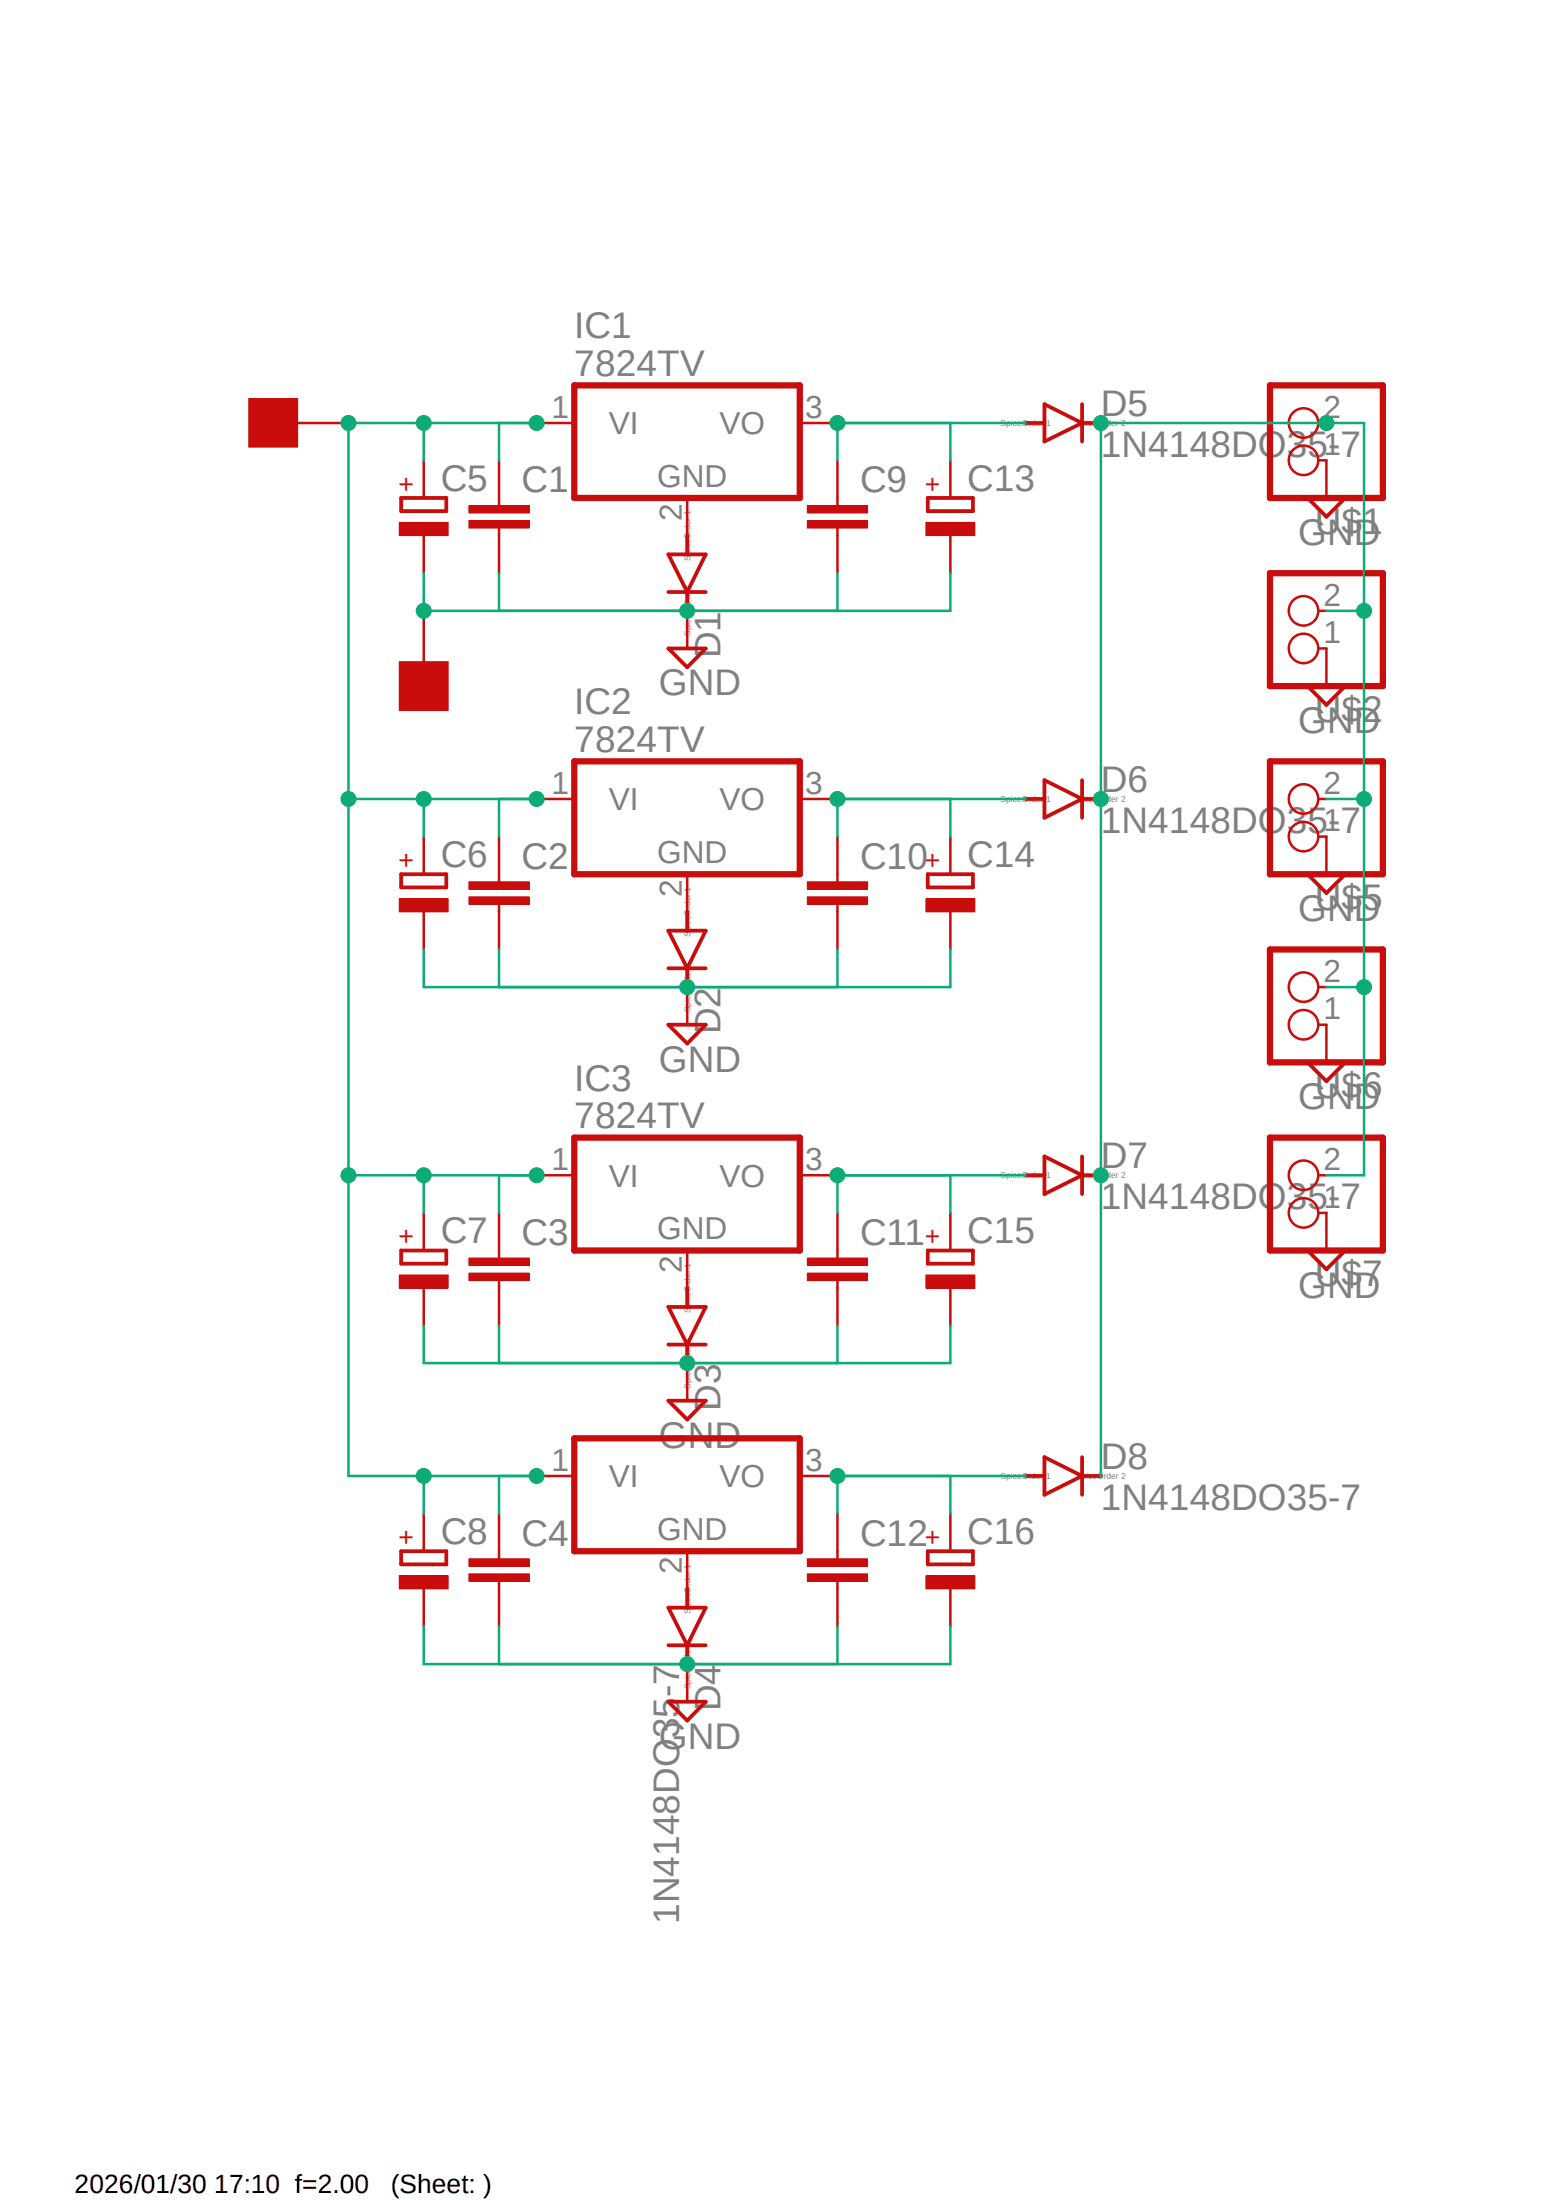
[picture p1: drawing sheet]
<svg xmlns="http://www.w3.org/2000/svg" width="210mm" height="297mm" viewBox="0 0 210 297" stroke-linecap="round" stroke-linejoin="round" font-family="sans-serif">
<path d="M32.2 40.5l155.7 221.1M187.9 40.5l-155.7 221.1" fill="none" stroke="#fff" stroke-width=".13"/>
<path d="M77.5 52h30.4v15.2h-30.4zM77.5 102.8h30.4v15.2h-30.4zM77.5 153.6h30.4v15.2h-30.4zM77.5 194.2h30.4v15.2h-30.4z" fill="none" stroke="#c90d0c" stroke-width=".85"/>
<g fill="none" stroke="#c90d0c" stroke-width=".34">
<path d="M72.4 57.1h5.1M107.9 57.1h5.1M67.4 67.2v1M67.4 71.3v1M92.8 67.2v5.1M92.8 82.5v5M72.4 107.9h5.1M92.8 118v5.1M107.9 107.9h5.1M92.8 133.3v5M72.4 158.7h5.1M107.9 158.7h5.1"/>
<path d="M92.8 168.8v5.1M72.4 199.3h5.1M92.8 184v5.1M107.9 199.3h5.1M92.8 209.4v5.1M92.8 224.7v5"/>
</g>
<g fill="none" stroke="#c90d0c" stroke-width=".51">
<path d="M90.2 74.8h5l-2.4 5.1zM90.2 79.9h5M92.8 72.3v2.5M92.8 79.9v2.6M90.2 87.5h5l-2.4 2.6zM90.2 125.6h5l-2.4 5.1zM90.2 130.7h5M90.2 138.3h5l-2.4 2.6zM92.8 123.1v2.5M92.8 130.7v2.6M90.2 176.4h5l-2.4 5.1zM92.8 173.9v2.5"/>
<path d="M90.2 181.5h5M90.2 189.1h5l-2.4 2.5zM92.8 181.5v2.5M90.2 217h5l-2.4 5.1zM92.8 214.5v2.5M90.2 222.1h5M90.2 229.7h5l-2.4 2.6zM92.8 222.1v2.6"/>
</g>
<path d="M63.3 70.3h8.1v1h-8.1z" fill-rule="evenodd" fill="#c90d0c"/>
<path d="M63.3 70.3h8.1v1h-8.1z" fill="none" stroke="#c90d0c" stroke-width=".13"/>
<path d="M63.3 68.2h8.1v1.1h-8.1z" fill-rule="evenodd" fill="#c90d0c"/>
<path d="M63.3 68.2h8.1v1.1h-8.1z" fill="none" stroke="#c90d0c" stroke-width=".13"/>
<path d="M67.4 62.1v5.1M67.4 72.3v5.1M67.4 118v1M67.4 122.1v1" fill="none" stroke="#c90d0c" stroke-width=".34"/>
<path d="M63.3 121.1h8.1v1h-8.1z" fill-rule="evenodd" fill="#c90d0c"/>
<path d="M63.3 121.1h8.1v1h-8.1z" fill="none" stroke="#c90d0c" stroke-width=".13"/>
<path d="M63.3 119h8.1v1.1h-8.1z" fill-rule="evenodd" fill="#c90d0c"/>
<path d="M63.3 119h8.1v1.1h-8.1z" fill="none" stroke="#c90d0c" stroke-width=".13"/>
<path d="M67.4 112.9v5.1M67.4 123.1v5.1M67.4 168.8v1M67.4 172.9v1" fill="none" stroke="#c90d0c" stroke-width=".34"/>
<path d="M63.3 171.9h8.1v1h-8.1z" fill-rule="evenodd" fill="#c90d0c"/>
<path d="M63.3 171.9h8.1v1h-8.1z" fill="none" stroke="#c90d0c" stroke-width=".13"/>
<path d="M63.3 169.8h8.1v1.1h-8.1z" fill-rule="evenodd" fill="#c90d0c"/>
<path d="M63.3 169.8h8.1v1.1h-8.1z" fill="none" stroke="#c90d0c" stroke-width=".13"/>
<path d="M67.4 163.7v5.1M67.4 173.9v5.1M67.4 209.4v1M67.4 213.5v1" fill="none" stroke="#c90d0c" stroke-width=".34"/>
<path d="M63.3 212.5h8.1v1h-8.1z" fill-rule="evenodd" fill="#c90d0c"/>
<path d="M63.3 212.5h8.1v1h-8.1z" fill="none" stroke="#c90d0c" stroke-width=".13"/>
<path d="M63.3 210.4h8.1v1.1h-8.1z" fill-rule="evenodd" fill="#c90d0c"/>
<path d="M63.3 210.4h8.1v1.1h-8.1z" fill="none" stroke="#c90d0c" stroke-width=".13"/>
<path d="M67.4 204.3v5.1M67.4 214.5v5.1" fill="none" stroke="#c90d0c" stroke-width=".34"/>
<path d="M54.1 67.2h6.1v1.8h-6.1z" fill="none" stroke="#c90d0c" stroke-width=".51"/>
<path d="M53.9 70.5h6.6v1.8h-6.6z" fill-rule="evenodd" fill="#c90d0c"/>
<path d="M53.9 70.5h6.6v1.8h-6.6z" fill="none" stroke="#c90d0c" stroke-width=".13"/>
<path d="M57.2 62.1v5.1M57.2 72.3v5.1" fill="none" stroke="#c90d0c" stroke-width=".34"/>
<path d="M54.1 118h6.1v1.8h-6.1z" fill="none" stroke="#c90d0c" stroke-width=".51"/>
<path d="M53.9 121.3h6.6v1.8h-6.6z" fill-rule="evenodd" fill="#c90d0c"/>
<path d="M53.9 121.3h6.6v1.8h-6.6z" fill="none" stroke="#c90d0c" stroke-width=".13"/>
<path d="M57.2 112.9v5.1M57.2 123.1v5.1" fill="none" stroke="#c90d0c" stroke-width=".34"/>
<path d="M54.1 168.8h6.1v1.8h-6.1z" fill="none" stroke="#c90d0c" stroke-width=".51"/>
<path d="M53.9 172.1h6.6v1.8h-6.6z" fill-rule="evenodd" fill="#c90d0c"/>
<path d="M53.9 172.1h6.6v1.8h-6.6z" fill="none" stroke="#c90d0c" stroke-width=".13"/>
<path d="M57.2 163.7v5.1M57.2 173.9v5.1" fill="none" stroke="#c90d0c" stroke-width=".34"/>
<path d="M54.1 209.4h6.1v1.8h-6.1z" fill="none" stroke="#c90d0c" stroke-width=".51"/>
<path d="M53.9 212.7h6.6v1.8h-6.6z" fill-rule="evenodd" fill="#c90d0c"/>
<path d="M53.9 212.7h6.6v1.8h-6.6z" fill="none" stroke="#c90d0c" stroke-width=".13"/>
<path d="M113 67.2v1M113 71.3v1M57.2 204.3v5.1M57.2 214.5v5.1" fill="none" stroke="#c90d0c" stroke-width=".34"/>
<path d="M109 70.3h8.1v1h-8.1z" fill-rule="evenodd" fill="#c90d0c"/>
<path d="M109 70.3h8.1v1h-8.1z" fill="none" stroke="#c90d0c" stroke-width=".13"/>
<path d="M109 68.2h8.1v1.1h-8.1z" fill-rule="evenodd" fill="#c90d0c"/>
<path d="M109 68.2h8.1v1.1h-8.1z" fill="none" stroke="#c90d0c" stroke-width=".13"/>
<path d="M113 62.1v5.1M113 72.3v5.1M113 118v1M113 122.1v1" fill="none" stroke="#c90d0c" stroke-width=".34"/>
<path d="M109 121.1h8.1v1h-8.1z" fill-rule="evenodd" fill="#c90d0c"/>
<path d="M109 121.1h8.1v1h-8.1z" fill="none" stroke="#c90d0c" stroke-width=".13"/>
<path d="M109 119h8.1v1.1h-8.1z" fill-rule="evenodd" fill="#c90d0c"/>
<path d="M109 119h8.1v1.1h-8.1z" fill="none" stroke="#c90d0c" stroke-width=".13"/>
<path d="M113 112.9v5.1M113 123.1v5.1M113 168.8v1M113 172.9v1" fill="none" stroke="#c90d0c" stroke-width=".34"/>
<path d="M109 171.9h8.1v1h-8.1z" fill-rule="evenodd" fill="#c90d0c"/>
<path d="M109 171.9h8.1v1h-8.1z" fill="none" stroke="#c90d0c" stroke-width=".13"/>
<path d="M109 169.8h8.1v1.1h-8.1z" fill-rule="evenodd" fill="#c90d0c"/>
<path d="M109 169.8h8.1v1.1h-8.1z" fill="none" stroke="#c90d0c" stroke-width=".13"/>
<path d="M113 163.7v5.1M113 173.9v5.1M113 209.4v1M113 213.5v1" fill="none" stroke="#c90d0c" stroke-width=".34"/>
<path d="M109 212.5h8.1v1h-8.1z" fill-rule="evenodd" fill="#c90d0c"/>
<path d="M109 212.5h8.1v1h-8.1z" fill="none" stroke="#c90d0c" stroke-width=".13"/>
<path d="M109 210.4h8.1v1.1h-8.1z" fill-rule="evenodd" fill="#c90d0c"/>
<path d="M109 210.4h8.1v1.1h-8.1z" fill="none" stroke="#c90d0c" stroke-width=".13"/>
<path d="M113 204.3v5.1M113 214.5v5.1" fill="none" stroke="#c90d0c" stroke-width=".34"/>
<path d="M125.2 67.2h6.1v1.8h-6.1z" fill="none" stroke="#c90d0c" stroke-width=".51"/>
<path d="M125 70.5h6.6v1.8h-6.6z" fill-rule="evenodd" fill="#c90d0c"/>
<path d="M125 70.5h6.6v1.8h-6.6z" fill="none" stroke="#c90d0c" stroke-width=".13"/>
<path d="M128.3 62.1v5.1M128.3 72.3v5.1" fill="none" stroke="#c90d0c" stroke-width=".34"/>
<path d="M125.2 118h6.1v1.8h-6.1z" fill="none" stroke="#c90d0c" stroke-width=".51"/>
<path d="M125 121.3h6.6v1.8h-6.6z" fill-rule="evenodd" fill="#c90d0c"/>
<path d="M125 121.3h6.6v1.8h-6.6z" fill="none" stroke="#c90d0c" stroke-width=".13"/>
<path d="M128.3 112.9v5.1M128.3 123.1v5.1" fill="none" stroke="#c90d0c" stroke-width=".34"/>
<path d="M125.2 168.8h6.1v1.8h-6.1z" fill="none" stroke="#c90d0c" stroke-width=".51"/>
<path d="M125 172.1h6.6v1.8h-6.6z" fill-rule="evenodd" fill="#c90d0c"/>
<path d="M125 172.1h6.6v1.8h-6.6z" fill="none" stroke="#c90d0c" stroke-width=".13"/>
<path d="M128.3 163.7v5.1M128.3 173.9v5.1" fill="none" stroke="#c90d0c" stroke-width=".34"/>
<path d="M125.2 209.4h6.1v1.8h-6.1z" fill="none" stroke="#c90d0c" stroke-width=".51"/>
<path d="M125 212.7h6.6v1.8h-6.6z" fill-rule="evenodd" fill="#c90d0c"/>
<path d="M125 212.7h6.6v1.8h-6.6z" fill="none" stroke="#c90d0c" stroke-width=".13"/>
<path d="M36.9 57.1h10.1M128.3 204.3v5.1M128.3 214.5v5.1" fill="none" stroke="#c90d0c" stroke-width=".34"/>
<g fill="none" stroke="#c90d0c" stroke-width=".51">
<path d="M33.8 57.1h6.1M36.9 54.1v6M138.4 57.1h2.6M141 54.6l5 2.5-5 2.5zM146 54.6v5M146 57.1h2.6M138.4 107.9h2.6M141 105.3l5 2.6-5 2.5zM146 105.3v5.1M146 107.9h2.6M138.4 158.7h2.6M141 156.1l5 2.6-5 2.5z"/>
<path d="M146 156.1v5.1M146 158.7h2.6M138.4 199.3h2.6M141 196.7l5 2.6-5 2.5zM146 196.7v5.1M146 199.3h2.6"/>
<circle cx="36.9" cy="57.1" r="2.97"/>
</g>
<path d="M33.6 53.8h6.6v6.6h-6.6z" fill-rule="evenodd" fill="#c90d0c"/>
<path d="M33.6 53.8h6.6v6.6h-6.6z" fill="none" stroke="#c90d0c" stroke-width=".13"/>
<path d="M57.2 82.5v10.1" fill="none" stroke="#c90d0c" stroke-width=".34"/>
<g fill="none" stroke="#c90d0c" stroke-width=".51">
<path d="M54.1 92.6h6.1M57.2 89.6v6.1"/>
<circle cx="57.2" cy="92.6" r="2.97"/>
</g>
<path d="M53.9 89.3h6.6v6.6h-6.6z" fill-rule="evenodd" fill="#c90d0c"/>
<path d="M53.9 89.3h6.6v6.6h-6.6z" fill="none" stroke="#c90d0c" stroke-width=".13"/>
<path d="M171.4 52h15.2v15.2h-15.2zM171.4 77.4h15.2v15.2h-15.2zM171.4 102.8h15.2v15.2h-15.2zM171.4 128.2h15.2v15.2h-15.2zM171.4 153.6h15.2v15.2h-15.2z" fill="none" stroke="#c90d0c" stroke-width=".85"/>
<g fill="none" stroke="#c90d0c" stroke-width=".34">
<path d="M177.9 57.1h1.1M177.9 62.1h1.1v5.1M177.9 87.5h1.1v5.1M177.9 82.5h1.1M177.9 112.9h1.1v5.1M177.9 107.9h1.1M177.9 138.3h1.1v5.1M177.9 133.3h1.1M177.9 158.7h1.1M177.9 163.7h1.1v5.1"/>
<circle cx="175.9" cy="57.1" r="1.99"/>
<circle cx="175.9" cy="62.1" r="1.99"/>
<circle cx="175.9" cy="87.5" r="1.99"/>
<circle cx="175.9" cy="82.5" r="1.99"/>
<circle cx="175.9" cy="112.9" r="1.99"/>
<circle cx="175.9" cy="107.9" r="1.99"/>
<circle cx="175.9" cy="133.3" r="1.99"/>
<circle cx="175.9" cy="138.3" r="1.99"/>
<circle cx="175.9" cy="158.7" r="1.99"/>
<circle cx="175.9" cy="163.7" r="1.99"/>
</g>
<path d="M176.5 67.2h5.1l-2.6 2.6zM176.5 92.6h5.1l-2.6 2.6zM176.5 118h5.1l-2.6 2.6zM176.5 143.4h5.1l-2.6 2.6zM176.5 168.8h5.1l-2.6 2.6z" fill="none" stroke="#c90d0c" stroke-width=".51"/>
<path d="M67.4 128.2v5.1h25.4" fill="none" stroke="#0dab76" stroke-width=".34"/>
<circle cx="92.8" cy="133.3" r="1.01" fill="#0dab76"/>
<circle cx="92.8" cy="133.3" r="1.01" fill="none" stroke="#0dab76" stroke-width=".13"/>
<path d="M57.2 77.4v5.1h35.6M57.2 128.2v5.1h71.1v-5.1M113 128.2v5.1" fill="none" stroke="#0dab76" stroke-width=".34"/>
<circle cx="92.8" cy="82.5" r="1.01" fill="#0dab76"/>
<circle cx="92.8" cy="82.5" r="1.01" fill="none" stroke="#0dab76" stroke-width=".13"/>
<path d="M67.4 77.4v5.1h60.9v-5.1M113 77.4v5.1" fill="none" stroke="#0dab76" stroke-width=".34"/>
<circle cx="57.2" cy="82.5" r="1.01" fill="#0dab76"/>
<circle cx="57.2" cy="82.5" r="1.01" fill="none" stroke="#0dab76" stroke-width=".13"/>
<path d="M67.4 179v5h25.4" fill="none" stroke="#0dab76" stroke-width=".34"/>
<circle cx="92.8" cy="184" r="1.01" fill="#0dab76"/>
<circle cx="92.8" cy="184" r="1.01" fill="none" stroke="#0dab76" stroke-width=".13"/>
<path d="M57.2 179v5h71.1v-5M113 179v5M67.4 219.6v5.1h25.4" fill="none" stroke="#0dab76" stroke-width=".34"/>
<circle cx="92.8" cy="224.7" r="1.01" fill="#0dab76"/>
<circle cx="92.8" cy="224.7" r="1.01" fill="none" stroke="#0dab76" stroke-width=".13"/>
<path d="M67.4 158.7v5M72.4 158.7h-15.2v5M57.2 219.6v5.1h71.1v-5.1M113 219.6v5.1" fill="none" stroke="#0dab76" stroke-width=".34"/>
<circle cx="72.4" cy="158.7" r="1.01" fill="#0dab76"/>
<circle cx="72.4" cy="158.7" r="1.01" fill="none" stroke="#0dab76" stroke-width=".13"/>
<path d="M67.4 107.9v5M72.4 107.9h-15.2v5" fill="none" stroke="#0dab76" stroke-width=".34"/>
<circle cx="72.4" cy="107.9" r="1.01" fill="#0dab76"/>
<circle cx="72.4" cy="107.9" r="1.01" fill="none" stroke="#0dab76" stroke-width=".13"/>
<path d="M67.4 199.3v5M72.4 199.3h-15.2v5" fill="none" stroke="#0dab76" stroke-width=".34"/>
<circle cx="72.4" cy="199.3" r="1.01" fill="#0dab76"/>
<circle cx="72.4" cy="199.3" r="1.01" fill="none" stroke="#0dab76" stroke-width=".13"/>
<path d="M47 199.3h10.2" fill="none" stroke="#0dab76" stroke-width=".34"/>
<circle cx="57.2" cy="199.3" r="1.01" fill="#0dab76"/>
<circle cx="57.2" cy="199.3" r="1.01" fill="none" stroke="#0dab76" stroke-width=".13"/>
<path d="M47 57.1v142.2M67.4 57.1v5M72.4 57.1h-15.2v5" fill="none" stroke="#0dab76" stroke-width=".34"/>
<circle cx="72.4" cy="57.1" r="1.01" fill="#0dab76"/>
<circle cx="72.4" cy="57.1" r="1.01" fill="none" stroke="#0dab76" stroke-width=".13"/>
<path d="M47 57.1h10.2" fill="none" stroke="#0dab76" stroke-width=".34"/>
<circle cx="57.2" cy="57.1" r="1.01" fill="#0dab76"/>
<circle cx="57.2" cy="57.1" r="1.01" fill="none" stroke="#0dab76" stroke-width=".13"/>
<path d="M47 107.9h10.2" fill="none" stroke="#0dab76" stroke-width=".34"/>
<circle cx="57.2" cy="107.9" r="1.01" fill="#0dab76"/>
<circle cx="57.2" cy="107.9" r="1.01" fill="none" stroke="#0dab76" stroke-width=".13"/>
<circle cx="47" cy="107.9" r="1.01" fill="#0dab76"/>
<circle cx="47" cy="107.9" r="1.01" fill="none" stroke="#0dab76" stroke-width=".13"/>
<path d="M47 158.7h10.2" fill="none" stroke="#0dab76" stroke-width=".34"/>
<circle cx="57.2" cy="158.7" r="1.01" fill="#0dab76"/>
<circle cx="57.2" cy="158.7" r="1.01" fill="none" stroke="#0dab76" stroke-width=".13"/>
<circle cx="47" cy="158.7" r="1.01" fill="#0dab76"/>
<circle cx="47" cy="158.7" r="1.01" fill="none" stroke="#0dab76" stroke-width=".13"/>
<circle cx="47" cy="57.1" r="1.01" fill="#0dab76"/>
<circle cx="47" cy="57.1" r="1.01" fill="none" stroke="#0dab76" stroke-width=".13"/>
<path d="M113 163.7v-5h15.3v5" fill="none" stroke="#0dab76" stroke-width=".34"/>
<circle cx="113" cy="158.7" r="1.01" fill="#0dab76"/>
<circle cx="113" cy="158.7" r="1.01" fill="none" stroke="#0dab76" stroke-width=".13"/>
<path d="M113 112.9v-5h15.3v5M113 158.7h25.4" fill="none" stroke="#0dab76" stroke-width=".34"/>
<circle cx="113" cy="107.9" r="1.01" fill="#0dab76"/>
<circle cx="113" cy="107.9" r="1.01" fill="none" stroke="#0dab76" stroke-width=".13"/>
<path d="M113 62.1v-5h15.3v5M113 107.9h25.4" fill="none" stroke="#0dab76" stroke-width=".34"/>
<circle cx="113" cy="57.1" r="1.01" fill="#0dab76"/>
<circle cx="113" cy="57.1" r="1.01" fill="none" stroke="#0dab76" stroke-width=".13"/>
<path d="M113 57.1h25.4M113 204.3v-5h15.3v5" fill="none" stroke="#0dab76" stroke-width=".34"/>
<circle cx="113" cy="199.3" r="1.01" fill="#0dab76"/>
<circle cx="113" cy="199.3" r="1.01" fill="none" stroke="#0dab76" stroke-width=".13"/>
<path d="M184.1 57.1v25.4h-5.1M113 199.3h25.4" fill="none" stroke="#0dab76" stroke-width=".34"/>
<circle cx="184.1" cy="82.5" r="1.01" fill="#0dab76"/>
<circle cx="184.1" cy="82.5" r="1.01" fill="none" stroke="#0dab76" stroke-width=".13"/>
<path d="M148.6 57.1v50.8M184.1 82.5v25.4h-5.1M148.6 158.7v40.6" fill="none" stroke="#0dab76" stroke-width=".34"/>
<circle cx="148.6" cy="107.9" r="1.01" fill="#0dab76"/>
<circle cx="148.6" cy="107.9" r="1.01" fill="none" stroke="#0dab76" stroke-width=".13"/>
<path d="M148.6 107.9v50.8" fill="none" stroke="#0dab76" stroke-width=".34"/>
<circle cx="148.6" cy="158.7" r="1.01" fill="#0dab76"/>
<circle cx="148.6" cy="158.7" r="1.01" fill="none" stroke="#0dab76" stroke-width=".13"/>
<path d="M179 57.1h5.1" fill="none" stroke="#0dab76" stroke-width=".34"/>
<circle cx="148.6" cy="57.1" r="1.01" fill="#0dab76"/>
<circle cx="148.6" cy="57.1" r="1.01" fill="none" stroke="#0dab76" stroke-width=".13"/>
<path d="M148.6 57.1h30.4" fill="none" stroke="#0dab76" stroke-width=".34"/>
<circle cx="179" cy="57.1" r="1.01" fill="#0dab76"/>
<circle cx="179" cy="57.1" r="1.01" fill="none" stroke="#0dab76" stroke-width=".13"/>
<path d="M184.1 107.9v25.4h-5.1" fill="none" stroke="#0dab76" stroke-width=".34"/>
<circle cx="184.1" cy="107.9" r="1.01" fill="#0dab76"/>
<circle cx="184.1" cy="107.9" r="1.01" fill="none" stroke="#0dab76" stroke-width=".13"/>
<path d="M184.1 133.3v25.4h-5.1" fill="none" stroke="#0dab76" stroke-width=".34"/>
<circle cx="184.1" cy="133.3" r="1.01" fill="#0dab76"/>
<circle cx="184.1" cy="133.3" r="1.01" fill="none" stroke="#0dab76" stroke-width=".13"/>
<g font-size="5" fill="#808080">
<text x="77.5" y="45.7">IC1</text>
<text x="77.5" y="50.8">7824TV</text>
<text x="148.6" y="56.1">D5</text>
<text x="148.6" y="61.7">1N4148DO35-7</text>
<text x="59.5" y="66.3">C5</text>
<text x="70.4" y="66.5">C1</text>
<text x="116.1" y="66.5">C9</text>
<text x="130.6" y="66.3">C13</text>
<text x="175.2" y="73.6">GND</text>
<text x="177.5" y="72.1">U$1</text>
<text x="97.2" y="88.9" transform="rotate(-90 97.2 88.9)">D1</text>
<text x="88.9" y="93.9">GND</text>
<text x="77.5" y="101.5">7824TV</text>
<text x="77.5" y="96.4">IC2</text>
<text x="175.2" y="99">GND</text>
<text x="177.5" y="97.5">U$2</text>
<text x="148.6" y="106.9">D6</text>
<text x="148.6" y="112.5">1N4148DO35-7</text>
<text x="59.5" y="117.1">C6</text>
<text x="70.4" y="117.3">C2</text>
<text x="116.1" y="117.3">C10</text>
<text x="130.6" y="117.1">C14</text>
<text x="175.2" y="124.4">GND</text>
<text x="177.5" y="122.9">U$5</text>
<text x="97.2" y="139.7" transform="rotate(-90 97.2 139.7)">D2</text>
<text x="77.5" y="147.2">IC3</text>
<text x="88.9" y="144.7">GND</text>
<text x="175.2" y="149.8">GND</text>
<text x="177.5" y="148.2">U$6</text>
<text x="77.5" y="152.3">7824TV</text>
<text x="148.6" y="157.7">D7</text>
<text x="59.5" y="167.9">C7</text>
<text x="130.6" y="167.9">C15</text>
<text x="148.6" y="163.3">1N4148DO35-7</text>
<text x="70.4" y="168.1">C3</text>
<text x="116.1" y="168.1">C11</text>
<text x="177.5" y="173.7">U$7</text>
<text x="175.2" y="175.2">GND</text>
<text x="97.2" y="190.5" transform="rotate(-90 97.2 190.5)">D3</text>
<text x="88.9" y="195.5">GND</text>
<text x="148.6" y="203.9">1N4148DO35-7</text>
<text x="148.6" y="198.3">D8</text>
<text x="59.5" y="208.5">C8</text>
<text x="70.4" y="208.7">C4</text>
<text x="116.1" y="208.7">C12</text>
<text x="130.6" y="208.5">C16</text>
<text x="97.2" y="231.1" transform="rotate(-90 97.2 231.1)">D4</text>
<text x="88.9" y="236.1">GND</text>
<text x="91.7" y="259.8" transform="rotate(-90 91.7 259.8)">1N4148DO35-7</text>
</g>
<g font-size="4.3" fill="#808080">
<text x="74.4" y="56.4">1</text>
<text x="82.2" y="58.6">VI</text>
<text x="97.1" y="58.6">VO</text>
<text x="108.7" y="56.4">3</text>
<text x="178.6" y="56.4">2</text>
<text x="88.7" y="65.7">GND</text>
<text x="178.6" y="61.5">1</text>
<text x="92" y="70.3" transform="rotate(-90 92 70.3)">2</text>
<text x="178.6" y="81.8">2</text>
<text x="178.6" y="86.8">1</text>
<text x="74.4" y="107.1">1</text>
<text x="108.7" y="107.1">3</text>
<text x="178.6" y="107.1">2</text>
<text x="82.2" y="109.4">VI</text>
<text x="97.1" y="109.4">VO</text>
<text x="178.6" y="112.2">1</text>
<text x="88.7" y="116.5">GND</text>
<text x="92" y="121.1" transform="rotate(-90 92 121.1)">2</text>
<text x="178.6" y="137.6">1</text>
<text x="178.6" y="132.5">2</text>
<text x="74.4" y="157.9">1</text>
<text x="82.2" y="160.2">VI</text>
<text x="97.1" y="160.2">VO</text>
<text x="108.7" y="157.9">3</text>
<text x="178.6" y="157.9">2</text>
<text x="88.7" y="167.3">GND</text>
<text x="178.6" y="163">1</text>
<text x="92" y="171.9" transform="rotate(-90 92 171.9)">2</text>
<text x="74.4" y="198.6">1</text>
<text x="82.2" y="200.8">VI</text>
<text x="97.1" y="200.8">VO</text>
<text x="108.7" y="198.6">3</text>
<text x="88.7" y="207.9">GND</text>
<text x="92" y="212.5" transform="rotate(-90 92 212.5)">2</text>
</g>
<g font-size="3.6" fill="#c90d0c">
<text x="56" y="66.4" transform="rotate(-90 56 66.4)">+</text>
<text x="127.1" y="66.4" transform="rotate(-90 127.1 66.4)">+</text>
<text x="56" y="117.2" transform="rotate(-90 56 117.2)">+</text>
<text x="127.1" y="117.2" transform="rotate(-90 127.1 117.2)">+</text>
<text x="56" y="168" transform="rotate(-90 56 168)">+</text>
<text x="127.1" y="168" transform="rotate(-90 127.1 168)">+</text>
<text x="56" y="208.6" transform="rotate(-90 56 208.6)">+</text>
<text x="127.1" y="208.6" transform="rotate(-90 127.1 208.6)">+</text>
</g>
<g font-size="3.6">
<text x="10.1" y="296.1">2026/01/30 17:10 f=2.00</text>
<text x="52.7" y="296.1">(Sheet: )</text>
</g>
<g font-size="1.1" fill="#808080">
<text x="135" y="57.5">SpiceOrder 1</text>
<text x="145.2" y="57.5">SpiceOrder 2</text>
<text x="93.2" y="75.7" transform="rotate(-90 93.2 75.7)">SpiceOrder 1</text>
<text x="93.2" y="85.9" transform="rotate(-90 93.2 85.9)">SpiceOrder 2</text>
<text x="135" y="108.2">SpiceOrder 1</text>
<text x="145.2" y="108.2">SpiceOrder 2</text>
<text x="93.2" y="126.5" transform="rotate(-90 93.2 126.5)">SpiceOrder 1</text>
<text x="93.2" y="136.7" transform="rotate(-90 93.2 136.7)">SpiceOrder 2</text>
<text x="135" y="159">SpiceOrder 1</text>
<text x="145.2" y="159">SpiceOrder 2</text>
<text x="93.2" y="177.3" transform="rotate(-90 93.2 177.3)">SpiceOrder 1</text>
<text x="93.2" y="187.5" transform="rotate(-90 93.2 187.5)">SpiceOrder 2</text>
<text x="135" y="199.6">SpiceOrder 1</text>
<text x="145.2" y="199.6">SpiceOrder 2</text>
<text x="93.2" y="217.9" transform="rotate(-90 93.2 217.9)">SpiceOrder 1</text>
<text x="93.2" y="228.1" transform="rotate(-90 93.2 228.1)">SpiceOrder 2</text>
</g>
</svg>
